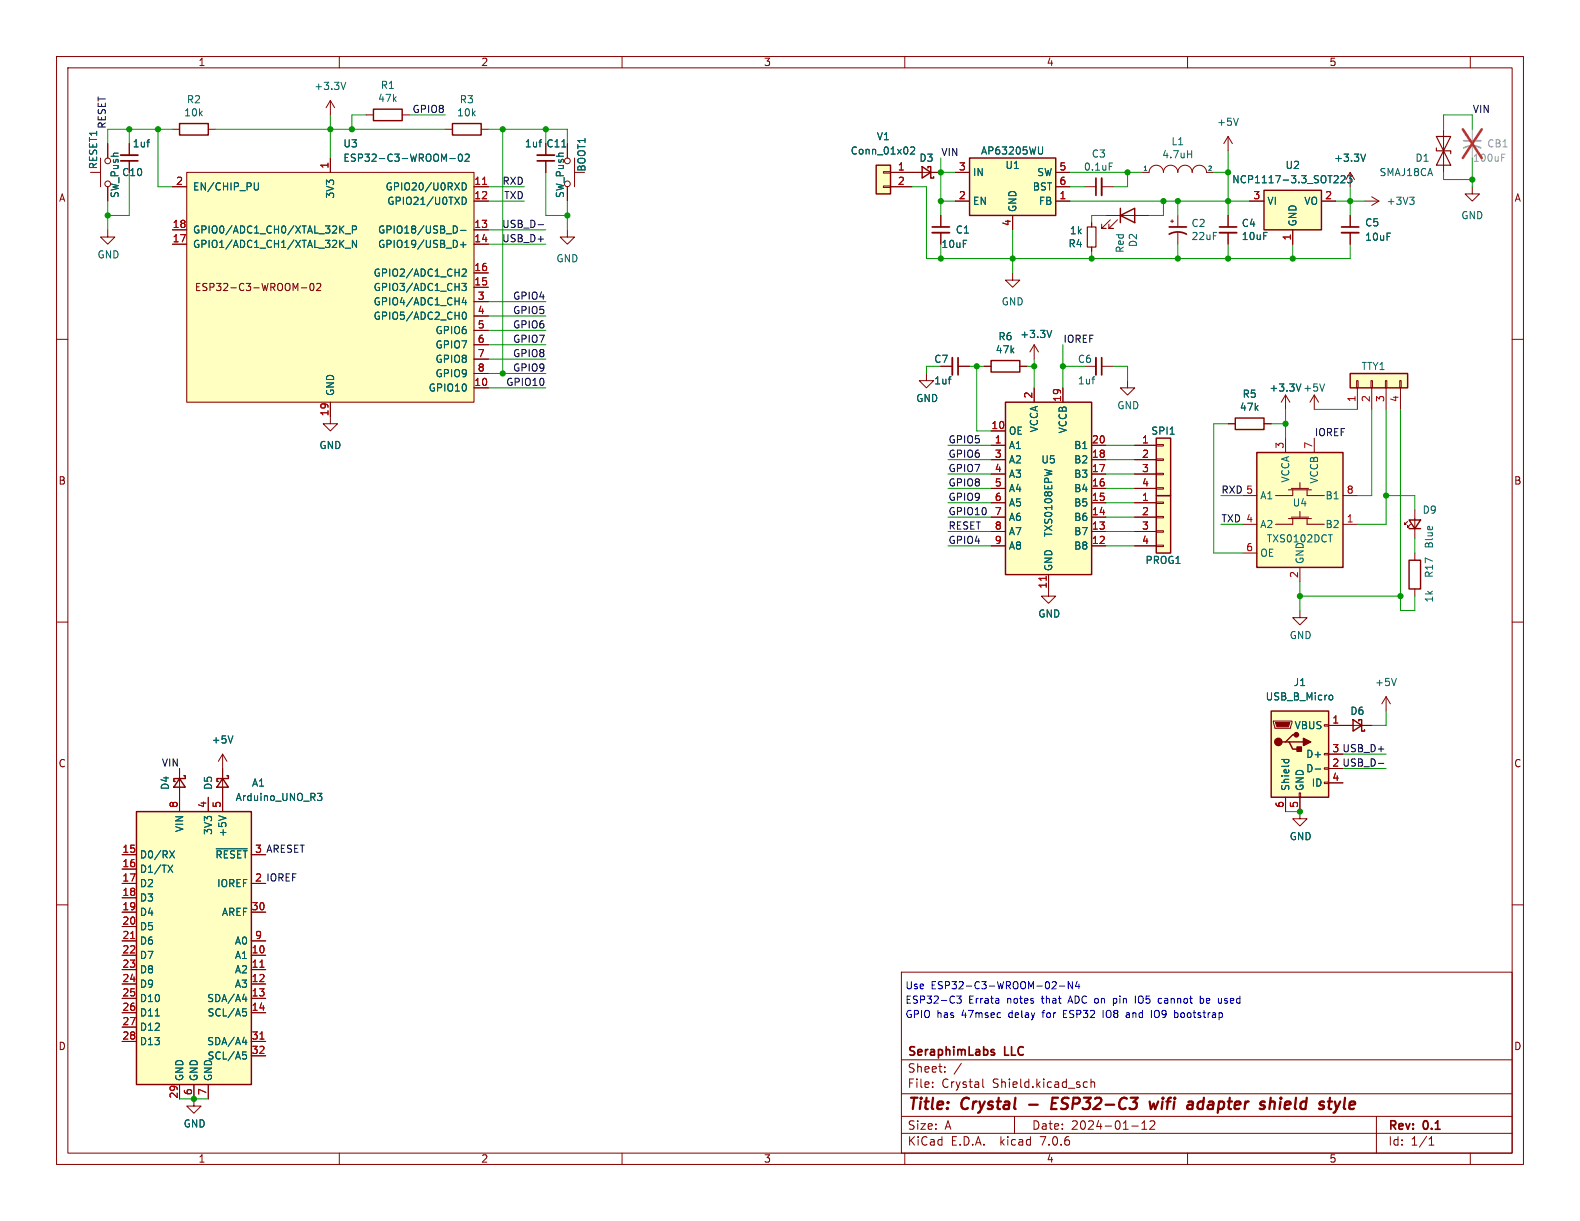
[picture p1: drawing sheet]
<svg xmlns="http://www.w3.org/2000/svg" width="279mm" height="216mm" viewBox="0 0 279 216" stroke-linecap="round" stroke-linejoin="round" font-family="sans-serif">
<g fill="none" stroke="#840000" stroke-width=".18">
<path d="M10 10h259.4v195.9h-259.4zM12 12h255.4v191.9h-255.4zM58.4 17.8l-.7 1.3M58.4 17.8v2.5M58.4 17.8l.8 1.3M60 10v2M110 10v2M160 10v2M210 10v2M260 10v2M17.8 27.9v5.1M19 25.4v2.5"/>
<path d="M19 33v2.6M22.9 25.4v2M22.9 28.4v2.1M30.5 22.9h1.2M30.5 33h2.5M33 30.5h50.8v40.6h-50.8zM36.8 22.9h1.3M58.4 27.9v2.6M64.8 20.3h1.2M71.1 20.3h1.3M78.7 22.9h1.3M83.8 35.6h2.6"/>
<path d="M83.8 33h2.6M85.1 22.9h1.3M96.5 25.4v2M96.5 28.4v2.1M100.3 25.4v2.5M101.6 30.5h1.8M101.6 27.9v5.1M156.2 32.9h1.3v.2h-1.3zM156.2 30.4h1.3v.2h-1.3zM157.5 30.5h8.9M157.5 33h3.8M166.4 38.1v2"/>
<path d="M168.9 35.6h2.5M168.9 30.5h2.5M179.1 38.1v2.5M186.7 35.6h2.5M186.7 30.5h2.5M186.7 33h2.5M191.8 33h2M193 39.4v.7M194.8 33h2M195.6 38.1h7.6M196.3 38.9l-1.5 1.5h.8h-.8v-.8M197.6 38.9l-1.5 1.5h.7h-.7v-.8"/>
<path d="M201.9 30.5h1.3a1.27 1.27 0 0 1 1.3-1.3 1.27 1.27 0 0 1 1.2 1.3 1.27 1.27 0 0 1 1.3-1.3 1.27 1.27 0 0 1 1.3 1.3 1.27 1.27 0 0 1 1.2-1.3 1.27 1.27 0 0 1 1.3 1.3 1.27 1.27 0 0 1 1.3-1.3 1.27 1.27 0 0 1 1.3 1.3h1.2M207 39.1h.5M207.3 38.9v.5M208.3 38.1v2M217.2 24.1v2.6M217.2 38.1v2M217.2 24.1l-.8 1.3M217.2 24.1l.7 1.3M221 35.6h2.5M233.7 35.6h2.5M238.8 30.5l-.8 1.3M238.8 30.5v2.5"/>
<path d="M238.8 38.1v2M238.8 30.5l.7 1.3M241.3 35.6h2.5M242.6 34.8l1.2 .8M243.8 35.6l-1.2 .7M255.3 22.9v7.6M260.3 33v1.3h1.3l-1.3 1.3-1.2-1.3h1.2M10 60h2M19 40.6v1.3h1.3l-1.3 1.3-1.2-1.3h1.2M30.5 40.6h2.5M30.5 43.2h2.5M53.3 50.9h.9"/>
<path d="M54.9 50.2l.2-.1a.68 .68 0 0 1 .4 .6 .68 .68 0 0 1-.4 .7l-.2-.1-.1-.4zM56 50.2l.5-.1 .2 .4-.8 .9h.8M83.8 40.6h2.6M83.8 43.2h2.6M83.8 50.8h2.6M83.8 48.3h2.6M83.8 53.3h2.6M83.8 55.9h2.6M83.8 58.4h2.6M100.3 40.6v1.3h1.3l-1.3 1.3-1.2-1.3h1.2M166.4 41.1v2.1M179.1 48.3v1.2h1.2l-1.2 1.3-1.3-1.3h1.3"/>
<path d="M193 43.7v.8M208.3 41.1v2.1M217.2 41.1v2.1M228.6 40.6v2.6M238.8 41.1v2.1M267.4 60h2M58.4 71.1v3.8h1.3l-1.3 1.3-1.3-1.3h1.3M83.8 68.6h2.6M83.8 61h2.6M83.8 63.5h2.6M83.8 66h2.6M163.8 66v1.3h1.3l-1.3 1.3-1.2-1.3h1.2"/>
<path d="M166.4 64.8h2M169.4 64.8h2M174 64.8h1.3M175.3 78.7h2.5M175.3 76.2h2.5M180.3 64.8h1.3M182.9 61v2.5M182.9 68.6v2.5M182.9 61l-.8 1.2M182.9 61l.7 1.2M188 68.6v2.5M191.8 64.8h2"/>
<path d="M193 78.7h2.6M194.8 64.8h2M199.4 67.3v1.3h1.3l-1.3 1.3-1.3-1.3h1.3M200.7 78.7h3.8M204.5 78.6h1.2v.3h-1.2zM217.2 74.9h1.2M223.5 74.9h1.3M227.3 69.9l-.7 1.2M227.3 69.9v2.5M227.3 77.5v2.5M227.3 69.9l.8 1.2M232.4 69.9l-.8 1.2"/>
<path d="M232.4 69.9v2.5M232.4 77.5v2.5M232.4 69.9l.8 1.2M239.9 67.3h.3v1.3h-.3zM240 68.6v3.8M242.4 67.3h.3v1.3h-.3zM242.6 68.6v3.8M245 67.3h.2v1.3h-.2zM245.1 68.6v3.8M247.5 67.3h.3v1.3h-.3zM247.6 68.6v3.8M175.3 88.9h2.5"/>
<path d="M175.3 91.4h2.5M175.3 94h2.5M175.3 96.5h2.5M175.3 86.4h2.5M175.3 83.8h2.5M175.3 81.3h2.5M193 88.9h2.6M193 91.4h2.6M193 94h2.6M193 96.5h2.6M193 86.4h2.6M193 83.8h2.6"/>
<path d="M193 81.3h2.6M200.7 88.9h3.8M200.7 91.4h3.8M200.7 94h3.8M200.7 96.5h3.8M200.7 86.4h3.8M200.7 83.8h3.8M200.7 81.3h3.8M204.5 96.4h1.2v.2h-1.2zM204.5 93.9h1.2v.2h-1.2zM204.5 91.3h1.2v.3h-1.2zM204.5 88.8h1.2v.2h-1.2z"/>
<path d="M204.5 86.2h1.2v.3h-1.2zM204.5 83.7h1.2v.2h-1.2zM204.5 81.2h1.2v.2h-1.2zM219.7 92.7h2.5M219.7 87.6h2.5M219.7 97.8h2.5M227.8 91.7h4.1M227.8 86.6h4.1M228.3 91.4h3.1M228.3 86.4h3.1M228.6 86.6v1h-3M228.6 91.7v1h-3"/>
<path d="M229.9 85.3v1.1M229.9 90.4v1M231.1 91.7v1h3.1M231.1 86.6v1h3.1M237.5 92.7h2.5M237.5 87.6h2.5M248.9 92.2l-.5 .5v-.2v.2h.3M249.4 92.7l-.5 .5v-.2v.2h.3M250.2 90.2v5.1M250.2 97.8v1.3M10 110h2M185.4 101.6v3.8h1.3l-1.3 1.3-1.3-1.3h1.3"/>
<path d="M229.9 108v1.2h1.2l-1.2 1.3-1.3-1.3h1.3M229.9 100.3v2.6M250.2 104.1v1.3M267.4 110h2M31.7 135.9v7.6M39.4 133.4v10.1M39.4 133.4l-.8 1.2M39.4 133.4l.7 1.2M225.2 127.5h3.3v.3l-.3 1h-2.8zM234.2 138.3h.7v.3h-.7zM234.2 135.8h.7v.2h-.7zM234.2 133.2h.7v.3h-.7z"/>
<path d="M234.2 128.1h.7v.3h-.7zM234.9 128.3h7.7M234.9 133.4h2.6M234.9 138.4h2.6M245.1 123.2v2.5M245.1 123.2l-.8 1.3M245.1 123.2l.8 1.3M10 160h2M21.6 151.1h2.5M21.6 153.7h2.5M21.6 156.2h2.5M21.6 158.8h2.5"/>
<path d="M36.8 141v2.5M44.4 151.1h2.6M227.3 141v2.5M229.7 140.2h.3v.8h-.3zM229.9 141v3.8h1.2l-1.2 1.3-1.3-1.3h1.3M267.4 160h2M21.6 168.9h2.5M21.6 171.5h2.5M21.6 174h2.5M21.6 176.5h2.5M21.6 179.1h2.5M21.6 161.3h2.5"/>
<path d="M21.6 163.8h2.5M21.6 166.4h2.5M44.4 168.9h2.6M44.4 171.5h2.6M44.4 174h2.6M44.4 176.5h2.6M44.4 179.1h2.6M44.4 161.3h2.6M44.4 166.4h2.6M159.4 171.9h108v32h-108zM21.6 181.6h2.5M21.6 184.2h2.5"/>
<path d="M31.7 191.8v2.5M34.3 191.8v3.8h1.3l-1.3 1.3-1.3-1.3h1.3M36.8 191.8v2.5M44.4 184.2h2.6M44.4 186.7h2.6M159.4 197.4h108M159.4 193.4h108M159.4 187.4h108M164.9 192.1v.2M164.9 191.4v.1M167.1 189.4v.2M167.1 188.7v.1"/>
<path d="M170 188l-1.3 1.9M173.8 190.8v1.3l.2 .2M179.4 197.4v3M191.7 192.2h.6M191.7 191.4h.6M192.9 191.4l.2-.1 .4 .1 .1 .9M192.9 190.8v1.5M200.1 199.1h1.2M201.9 199.7h.9M201.9 198.6l.5-.4v1.5M203.4 198.3l.5-.1 .2 .1 .1 .3-.9 1.1h.9M243.4 197.4v6.5"/>
<path d="M60 203.9v2M110 203.9v2M159.4 200.4h108M160 203.9v2M210 203.9v2M252.7 202.5h.9M252.7 201.4l.4-.4v1.5M260 203.9v2"/>
<circle cx="19" cy="32.5" r=".51"/>
<circle cx="19" cy="28.4" r=".51"/>
<circle cx="100.3" cy="28.4" r=".51"/>
<circle cx="100.3" cy="32.5" r=".51"/>
</g>
<path d="M182 195.3h1.5M186 195.1h.7M187.1 194.1h-1l-.2 2h.9M203.3 194.8l.2 1.3 .5-.9 .3 .9 .5-1.3M212.6 194.8a.66 .66 0 0 0-.8 .4v.7l.3 .2h.4M224.6 195a.49 .49 0 0 1 .8 .1l-.1 1M224.7 194.1l-.2 2M236.1 194.8l.3 1.3M236.4 196.1l-.3 .5M237 194.8l-.6 1.3" fill="none" stroke="#840000" stroke-width=".4"/>
<path d="M21.3 28.4h3.1M95 28.4h3M193.8 31.5v3M164.8 40.1h3.1M206.8 41.4a3.2 3.2 0 0 1 3 0M206.8 40.1h3M215.6 40.1h3.1M237.2 40.1h3.1M169.4 63.2v3.1M194.8 63.2v3.1M175.3 186l.5 .1 .1 .2-.1 .2-.4 .1M175.3 185.6h.5" fill="none" stroke="#840000" stroke-width=".3"/>
<g fill="none" stroke="#840000" stroke-width=".25">
<path d="M66 19.3h5.1v2h-5.1zM31.7 21.8h5.1v2.1h-5.1zM80 21.8h5.1v2.1h-5.1zM154.9 29.2h2.6v5.1h-2.6zM163.1 29.5l1.5 1-1.5 1zM164.1 29.7v-.2h.5v2h.5v-.3M171.4 27.9h15.3v10.2h-15.3zM198.1 38.1l2.6-1.3v2.6zM198.1 36.8v2.6M223.5 33.7h10.2v6.9h-10.2zM175.3 63.8h5v2h-5zM177.8 71.1h15.2v30.5h-15.2z"/>
<path d="M204.5 77.5h2.5v10.1h-2.5zM218.4 73.9h5.1v2h-5.1zM238.8 66h10.1v2.6h-10.1zM204.5 87.6h2.5v10.2h-2.5zM222.2 80h15.3v20.3h-15.3zM249.2 99.1h2v5h-2zM249.2 91.9h2l-1 1.6zM249.2 93.5h2M31.7 137.7l1.1 1.5h-2.1zM32.5 137.2h.3v.5h-2.1v.5h.3M39.4 137.7l1 1.5h-2zM40.1 137.2h.3v.5h-2v.5h.2"/>
<path d="M224.8 125.7h10.1v15.3h-10.1zM227.3 131.2h.7l.6 1.3h1.3M228 131.2h2.5M229.2 129.9h-.6l-1.3 1.3h-.6M239.3 127.3l1.5 1-1.5 1zM240.3 127.5v-.2h.5v2h.5v-.3M24.1 143.5h20.3v48.3h-20.3z"/>
</g>
<g fill="none" stroke="#006464" stroke-width=".18">
<path d="M61.1 14.5l-.4 1.3M26 25.1h.4M26.3 24.7h.1M45.7 32.3l-.1 1.2-.2 .1-.3-.1M79.5 28h1M81.2 27.4l.1-.2a.68 .68 0 0 1 .5 .7 .68 .68 0 0 1-.5 .6l-.1-.1-.2-.4zM81.7 32.3a.64 .64 0 0 1 .8 .7 .64 .64 0 0 1-.8 .6zM81.7 34.9a.64 .64 0 0 1 .8 .6 .64 .64 0 0 1-.8 .6zM82.3 27.4l.4-.2 .3 .4-.8 .9h.8M95.3 25.1h.5M95.7 24.7h.1M99.4 26h.7"/>
<path d="M161 26.1l.5-.1 .2 .3-.7 .9h.7M184.4 26v1l-.2 .2h-.3M196.2 28.8h.6M210 27.2h.7M210.7 26.6v1.3M219 20.9l-.4 1.3M235.9 32.3h.7M236.6 31.2v.4M237.1 31.2l.5-.1 .3 .3-.8 .9h.8M238.3 31.1h.8l-.5 .4 .4 .2v.5l-.2 .1-.5-.1M241.5 27.2l-.4 1.3M249.3 34.9h.8l-.5 .5"/>
<path d="M249.8 35.4l.3 .2v.3l-.3 .2M61 43.9h1M61 41.3h1M62.3 40.6h.6l.1-.2v-.3l-.7-.2v1.3M63 42.5v1.3l-.7-1.3v1.3M80.6 40l.3 .5-.3 .7M81.4 40.7h1M81.4 43.3h1M81.7 50.1h.8l-.5 .5 .4 .1v.6l-.2 .1-.5-.1M81.7 47.7l.5-.1 .3 .3-.8 .9h.8M81.9 55.3l.1-.1a.68 .68 0 0 1 .5 .6 .68 .68 0 0 1-.5 .7l-.1-.2-.2-.3zM81.9 42.8v1"/>
<path d="M82 52.6l-.3 .9h.8M82.3 53.1v.8M186 58.4l-.4 1.3M167.7 67h.5M168.1 66.6h.1M193.1 67h.5M193.5 66.6h.1M206.9 76.8h.7M230.1 67.9l-.5 1.3M234.2 67.9l-.4 1.3M184.7 83l1.3 .3M234.9 94.6h.7"/>
<path d="M246.9 120l-.4 1.2M41.2 130.1l-.4 1.3M226.6 134.3h1.3M227.1 134.3v.4M227.8 134.3l.1 .4M232.6 136h.9M235.3 122.9l.3 .1 .1 .2-.1 .4-.3 .2M29.7 153l.8 1.2M30 150.4l.8 1.3M30.5 153l-.8 1.2M30.8 150.4l-.8 1.3M38.2 150.1h5.5"/>
<path d="M38.7 144.2l1.2 .5M56.1 140.3h.8l-.4 .5 .4 .1v.4l-.2 .2h-.4M27.5 179.6h.7M42.9 176.7h.8M42.9 178.4h.6M43.1 178.9h.3l.2 .2-.1 .5h-.4M43.5 176.3v.8M42.9 184.3h.8M42.9 186h.6M43.1 186.5h.3l.2 .2-.1 .5-.4 .1M43.5 183.9v.8"/>
</g>
<g fill="#ffffc2" stroke="#ffffc2" stroke-width=".18">
<path d="M238.8 66h10.1v2.6h-10.1z"/>
<path d="M204.5 87.6h2.5v10.2h-2.5z"/>
<path d="M223.5 33.7h10.2v6.9h-10.2z"/>
<path d="M33 30.5h50.8v40.6h-50.8z"/>
<path d="M24.1 143.5h20.3v48.3h-20.3z"/>
<path d="M222.2 80h15.3v20.3h-15.3z"/>
<path d="M224.8 125.7h10.1v15.3h-10.1z"/>
<path d="M177.8 71.1h15.2v30.5h-15.2z"/>
<path d="M154.9 29.2h2.6v5.1h-2.6z"/>
<path d="M171.4 27.9h15.3v10.2h-15.3z"/>
<path d="M204.5 77.5h2.5v10.1h-2.5z"/>
</g>
<path d="M21.3 27.4h3.1M95 27.4h3M194.8 31.5v3M164.8 41.1h3.1M215.6 41.1h3.1M237.2 41.1h3.1M168.4 63.2v3.1M193.8 63.2v3.1" fill="none" stroke="#840000" stroke-width=".33"/>
<path d="M258.8 26.2a3.2 3.2 0 0 1 3.1 0M258.8 24.9h3.1" fill="none" stroke="#a1a1a1" stroke-width=".3"/>
<path d="M259.1 23.9h.5M259.3 23.6v.5M260.3 22.9v2M260.3 25.9v2" fill="none" stroke="#a1a1a1" stroke-width=".18"/>
<path d="M265.5 27.9h.5M265.5 27.2h.6" fill="none" stroke="#989898" stroke-width=".18"/>
<path d="M258.7 22.9l3.3 5M262 22.9l-3.3 5" fill="none" stroke="#eb3a3d" stroke-width=".46"/>
<path d="M254 24.1h2.5l-1.2 2.6zM254 26.2v.5h2.5v.5M255.3 26.7l1.2 2.5h-2.5zM192.3 40.1h1.5v3.6h-1.5z" fill="none" stroke="#840000" stroke-width=".2"/>
<path d="M85.3 32.6h.8M185 101.9v.7M23.1 166h.7M46 171h.7M46 183.7h.7" fill="none" stroke="#a90000" stroke-width=".18"/>
<g fill="#840000" stroke="#840000" stroke-width=".25">
<path d="M230.5 130.6l1.3 .6-1.3 .6z"/>
<path d="M229.4 132.1h.7v.7h-.7z"/>
<circle cx="226.1" cy="131.2" r=".63"/>
<circle cx="229.2" cy="129.9" r=".38"/>
</g>
<path d="M225.6 127.8h2.5l-.3 .7h-2z" fill="#840000" stroke="#840000" stroke-width=".18"/>
<path d="M95.1 39.7h1M243.7 135h1" fill="none" stroke="#0f0f0f" stroke-width=".18"/>
<g fill="none" stroke="#0000c2" stroke-width=".18">
<path d="M169.2 176.1h.8l-.4 .5 .3 .1v.6l-.2 .1-.5-.1M186.7 173.6l.1 .2-.1 .3-.7 .7h.8M187.3 174.4h1M188.1 179.3h.4M188.7 178.7h-.6v1.2h.6M189.6 173.6v1.2l-.7-1.2v1.2M190.5 173.5l-.3 .9h.8M190.8 174v.8M195.1 178.7v1.2M196.9 177.3l.4 .1M196.9 176.5v1.3M197.3 176.5l-.4 .1"/>
<path d="M199.2 179.9h.5M199.2 179.1h.5M199.7 179.4l-.5 .1M200.8 176.1v1.3M201.4 176.3v.9M204.4 178.7h-.1a.81 .81 0 0 0 .1 1.2M205.1 176.5l.3 .1M205.4 177.3l-.3 .1M208.2 179.1l.1 .2-.1 .6M212.2 176.6l.4-.1 .3 .3-.2 .5h-.5M212.2 176.1v1.3M216.5 177.3l.2 .1"/>
<path d="M216.6 176.6v.3"/>
</g>
<g fill="none" stroke="#009600" stroke-width=".18">
<path d="M19 35.6v5M22.9 22.9v2.5M22.9 30.5v7.6h-3.9M27.9 22.9v10.1h2.6M30.5 22.9h-11.5v2.5M38.1 22.9h40.6M58.4 20.3v7.6M64.8 20.3h-2.6v2.6M72.4 20.3h6.3M86.4 22.9h13.9v2.5M86.4 33h6.3M86.4 35.6h6.3"/>
<path d="M88.9 22.9v43.1M96.5 30.5v7.6h3.8M96.5 22.9v2.5M100.3 35.6v5M161.3 33h2.5v12.7h75v-2.5M166.4 27.9v10.2M166.4 35.6h2.5M166.4 30.5h2.5M189.2 33h2.6M189.2 35.6h31.8M189.2 30.5h12.7M195.6 38.1h-2.6v1.3"/>
<path d="M199.4 30.5v2.5h-2.6M205.7 35.6v2.5h-2.5M208.3 35.6v2.5M214.6 30.5h2.6M217.2 26.7v11.4M236.2 35.6h5.1M238.8 33v5.1M255.3 22.9v-2.6h5v2.6M255.3 30.5v1.3h5M260.3 27.9v5.1M86.4 40.6h10.1M86.4 43.2h10.1"/>
<path d="M86.4 53.3h10.1M86.4 55.9h10.1M86.4 58.4h10.1M166.4 43.2v2.5M179.1 40.6v7.7M193 44.5v1.2M208.3 43.2v2.5M217.2 43.2v2.5M228.6 43.2v2.5M86.4 66h10.1M86.4 68.6h10.1M86.4 63.5h10.1"/>
<path d="M86.4 61h10.1M166.4 64.8h-2.6v1.2M167.6 78.7h7.7M171.4 64.8h2.6M172.7 64.8v11.4h2.6M181.6 64.8h1.3M182.9 63.5v5.1M188 64.8h3.8M188 61v7.6M195.6 78.7h5.1M196.8 64.8h2.6v2.5M217.2 74.9h-2.6v22.9h5.1"/>
<path d="M224.8 74.9h2.5M227.3 72.4v5.1M232.4 72.4h7.6M242.6 72.4v15.2h-2.6M245.1 72.4v20.3h-5.1M247.6 72.4v35.6h2.6v-2.6M167.6 88.9h7.7M167.6 94h7.7M167.6 96.5h7.7M167.6 91.4h7.7M167.6 86.4h7.7M167.6 83.8h7.7"/>
<path d="M167.6 81.3h7.7M195.6 88.9h5.1M195.6 94h5.1M195.6 96.5h5.1M195.6 91.4h5.1M195.6 86.4h5.1M195.6 83.8h5.1M195.6 81.3h5.1M215.9 92.7h3.8M215.9 87.6h3.8M245.1 87.6h5.1v2.6M250.2 95.3v2.5"/>
<path d="M229.9 102.9v5.1M229.9 105.4h17.7M237.5 133.4h7.6M237.5 135.9h7.6M245.1 125.7v2.6h-2.5M227.3 143.5h2.6M31.7 194.3h5.1"/>
</g>
<g fill="#009600" stroke="#009600" stroke-width=".18">
<circle cx="58.4" cy="22.9" r=".46"/>
<circle cx="22.9" cy="22.9" r=".46"/>
<circle cx="27.9" cy="22.9" r=".46"/>
<circle cx="19" cy="38.1" r=".46"/>
<circle cx="62.2" cy="22.9" r=".46"/>
<circle cx="34.3" cy="194.3" r=".46"/>
<circle cx="166.4" cy="30.5" r=".46"/>
<circle cx="199.4" cy="30.5" r=".46"/>
<circle cx="166.4" cy="35.6" r=".46"/>
<circle cx="247.6" cy="105.4" r=".46"/>
<circle cx="245.1" cy="87.6" r=".46"/>
<circle cx="229.9" cy="105.4" r=".46"/>
<circle cx="229.9" cy="143.5" r=".46"/>
<circle cx="182.9" cy="64.8" r=".46"/>
<circle cx="172.7" cy="64.8" r=".46"/>
<circle cx="166.4" cy="45.7" r=".46"/>
<circle cx="193" cy="45.7" r=".46"/>
<circle cx="179.1" cy="45.7" r=".46"/>
<circle cx="217.2" cy="30.5" r=".46"/>
<circle cx="217.2" cy="35.6" r=".46"/>
<circle cx="208.3" cy="35.6" r=".46"/>
<circle cx="208.3" cy="45.7" r=".46"/>
<circle cx="217.2" cy="45.7" r=".46"/>
<circle cx="228.6" cy="45.7" r=".46"/>
<circle cx="205.7" cy="35.6" r=".46"/>
<circle cx="188" cy="64.8" r=".46"/>
<circle cx="260.3" cy="31.8" r=".46"/>
<circle cx="227.3" cy="74.9" r=".46"/>
<circle cx="238.8" cy="35.6" r=".46"/>
<circle cx="100.3" cy="38.1" r=".46"/>
<circle cx="96.5" cy="22.9" r=".46"/>
<circle cx="88.9" cy="66" r=".46"/>
<circle cx="88.9" cy="22.9" r=".46"/>
</g>
<g font-size="2.8" fill="#840000">
<text x="160.4" y="196.8">Title:</text>
<text x="170.1" y="196.8">Crystal</text>
<text x="187.6" y="196.8">ESP32-C3</text>
<text x="205.8" y="196.8">wifi</text>
<text x="213.3" y="196.8">adapter</text>
<text x="226.9" y="196.8">shield</text>
<text x="238.2" y="196.8">style</text>
</g>
<g font-size="2.1" fill="#840000">
<text x="160.4" y="189.9">Sheet:</text>
<text x="160.4" y="187.1">SeraphimLabs</text>
<text x="177.7" y="187.1">LLC</text>
<text x="160.4" y="192.6">File:</text>
<text x="166.5" y="192.6">Crystal</text>
<text x="175.6" y="192.6">Shield.kicad_sch</text>
<text x="160.4" y="202.8">KiCad</text>
<text x="160.4" y="200">Size:</text>
<text x="167.1" y="200">A</text>
<text x="168.1" y="202.8">E.D.A.</text>
<text x="177" y="202.8">kicad</text>
<text x="182.4" y="200">Date:</text>
<text x="184.2" y="202.8">7.0.6</text>
<text x="189.4" y="200">2024-01-12</text>
<text x="245.4" y="200.2">Rev:</text>
<text x="245.4" y="202.8">Id:</text>
<text x="249.5" y="202.8">1/1</text>
<text x="251.8" y="200.2">0.1</text>
</g>
<g font-size="1.8" fill="#840000">
<text x="35" y="11.9">1</text>
<text x="85" y="11.9">2</text>
<text x="135" y="11.9">3</text>
<text x="185" y="11.9">4</text>
<text x="235" y="11.9">5</text>
<text x="10.3" y="35.9">A</text>
<text x="99.9" y="35.1" transform="rotate(-90 99.9 35.1)">SW_Push</text>
<text x="267.7" y="35.9">A</text>
<text x="34.4" y="51.7">ESP32-C3-WROOM-02</text>
<text x="10.3" y="85.9">B</text>
<text x="267.7" y="85.9">B</text>
<text x="10.3" y="135.9">C</text>
<text x="235.5" y="135.6">2 USB_D-</text>
<text x="267.7" y="135.9">C</text>
<text x="45" y="156">2 IOREF</text>
<text x="10.3" y="185.9">D</text>
<text x="267.7" y="185.9">D</text>
<text x="35" y="205.8">1</text>
<text x="85" y="205.8">2</text>
<text x="135" y="205.8">3</text>
<text x="185" y="205.8">4</text>
<text x="235" y="205.8">5</text>
</g>
<g font-size="1.8" fill="#006464">
<text x="55.5" y="16.1">+3.3V</text>
<text x="67.2" y="15.9">R1</text>
<text x="32.5" y="20.8">10k</text>
<text x="32.9" y="18.5">R2</text>
<text x="66.8" y="18.2">47k</text>
<text x="80.7" y="20.8">10k</text>
<text x="81.2" y="18.5">R3</text>
<text x="215.1" y="22.5">+5V</text>
<text x="23.4" y="26.3">1uf</text>
<text x="60.6" y="26.3">U3</text>
<text x="60.6" y="28.8">ESP32-C3-WROOM-02</text>
<text x="92.7" y="26.3">1uf</text>
<text x="96.5" y="26.3">C11</text>
<text x="150.3" y="27.5">Conn_01x02</text>
<text x="155" y="25">V1</text>
<text x="162.5" y="28.8">D3</text>
<text x="173.4" y="27.5">AP63205WU</text>
<text x="193" y="28.1">C3</text>
<text x="205.4" y="28.2">4.7uH</text>
<text x="207.1" y="25.9">L1</text>
<text x="235.8" y="28.8">+3.3V</text>
<text x="250.2" y="28.8">D1</text>
<text x="17.4" y="30" transform="rotate(-90 17.4 30)">RESET1</text>
<text x="21.2" y="35.1" transform="rotate(-90 21.2 35.1)">SW_Push</text>
<text x="21.5" y="31.3">C10</text>
<text x="34" y="33.9">EN/CHIP_PU</text>
<text x="59.3" y="35.2" transform="rotate(-90 59.3 35.2)">3V3</text>
<text x="68.1" y="33.9">GPIO20/U0RXD</text>
<text x="103.7" y="30.5" transform="rotate(-90 103.7 30.5)">BOOT1</text>
<text x="172" y="31.3">IN</text>
<text x="177.7" y="30.1">U1</text>
<text x="182.5" y="33.9">BST</text>
<text x="183.3" y="31.3">SW</text>
<text x="191.6" y="30.4">0.1uF</text>
<text x="217.8" y="32.6">NCP1117-3.3_SOT223</text>
<text x="227.2" y="30.1">U2</text>
<text x="243.8" y="31.3">SMAJ18CA</text>
<text x="34" y="41.5">GPIO0/ADC1_CH0/XTAL_32K_P</text>
<text x="66.8" y="41.5">GPIO18/USB_D-</text>
<text x="68.4" y="36.4">GPIO21/U0TXD</text>
<text x="168.9" y="41.5">C1</text>
<text x="172" y="36.4">EN</text>
<text x="179.9" y="37.6" transform="rotate(-90 179.9 37.6)">GND</text>
<text x="183.6" y="36.4">FB</text>
<text x="189.1" y="41.6">1k</text>
<text x="210.6" y="40.3">C2</text>
<text x="219.5" y="40.3">C4</text>
<text x="224" y="36.4">VI</text>
<text x="229.5" y="40.1" transform="rotate(-90 229.5 40.1)">GND</text>
<text x="230.5" y="36.4">VO</text>
<text x="241.3" y="40.2">C5</text>
<text x="245.1" y="36.4">+3V3</text>
<text x="258.3" y="39">GND</text>
<text x="17.1" y="45.9">GND</text>
<text x="34" y="44">GPIO1/ADC1_CH1/XTAL_32K_N</text>
<text x="66.8" y="44">GPIO19/USB_D+</text>
<text x="98.3" y="46.6">GND</text>
<text x="166.4" y="44">10uF</text>
<text x="188.8" y="43.9">R4</text>
<text x="198.9" y="44.8" transform="rotate(-90 198.9 44.8)">Red</text>
<text x="201.2" y="43.8" transform="rotate(-90 201.2 43.8)">D2</text>
<text x="210.6" y="42.6">22uF</text>
<text x="219.5" y="42.6">10uF</text>
<text x="241.3" y="42.8">10uF</text>
<text x="66" y="51.7">GPIO3/ADC1_CH3</text>
<text x="66" y="49.1">GPIO2/ADC1_CH2</text>
<text x="66" y="54.2">GPIO4/ADC1_CH4</text>
<text x="66" y="56.7">GPIO5/ADC2_CH0</text>
<text x="76.9" y="59.3">GPIO6</text>
<text x="177" y="54.2">GND</text>
<text x="180.3" y="60">+3.3V</text>
<text x="76.9" y="61.8">GPIO7</text>
<text x="76.9" y="64.4">GPIO8</text>
<text x="165.1" y="64.4">C7</text>
<text x="176" y="62.7">47k</text>
<text x="176.5" y="60.4">R6</text>
<text x="190.5" y="64.4">C6</text>
<text x="240.7" y="65.6">TTY1</text>
<text x="59.3" y="70.1" transform="rotate(-90 59.3 70.1)">GND</text>
<text x="75.7" y="69.4">GPIO10</text>
<text x="76.9" y="66.9">GPIO9</text>
<text x="161.9" y="71.3">GND</text>
<text x="165.1" y="68.2">1uf</text>
<text x="190.5" y="68.2">1uf</text>
<text x="219.6" y="70.5">R5</text>
<text x="224.4" y="69.4">+3.3V</text>
<text x="230.4" y="69.4">+5V</text>
<text x="178.3" y="77.1">OE</text>
<text x="183.7" y="76.5" transform="rotate(-90 183.7 76.5)">VCCA</text>
<text x="188.8" y="76.7" transform="rotate(-90 188.8 76.7)">VCCB</text>
<text x="197.5" y="72.6">GND</text>
<text x="203.5" y="77.1">SPI1</text>
<text x="219.2" y="72.8">47k</text>
<text x="56.4" y="79.6">GND</text>
<text x="178.3" y="79.6">A1</text>
<text x="178.3" y="82.1">A2</text>
<text x="184" y="82.1">U5</text>
<text x="189.8" y="82.1">B2</text>
<text x="189.8" y="79.6">B1</text>
<text x="178.3" y="84.7">A3</text>
<text x="178.3" y="87.2">A4</text>
<text x="178.3" y="89.8">A5</text>
<text x="189.8" y="89.8">B5</text>
<text x="189.8" y="87.2">B4</text>
<text x="189.8" y="84.7">B3</text>
<text x="222.8" y="88.5">A1</text>
<text x="228.2" y="85.4" transform="rotate(-90 228.2 85.4)">VCCA</text>
<text x="228.5" y="89.8">U4</text>
<text x="233.3" y="85.6" transform="rotate(-90 233.3 85.6)">VCCB</text>
<text x="234.3" y="88.5">B1</text>
<text x="178.3" y="92.3">A6</text>
<text x="178.3" y="94.8">A7</text>
<text x="186.3" y="95" transform="rotate(-90 186.3 95)">TXS0108EPW</text>
<text x="189.8" y="94.8">B7</text>
<text x="189.8" y="92.3">B6</text>
<text x="222.8" y="93.6">A2</text>
<text x="234.3" y="93.6">B2</text>
<text x="251.5" y="91">D9</text>
<text x="178.3" y="97.4">A8</text>
<text x="186.3" y="101.1" transform="rotate(-90 186.3 101.1)">GND</text>
<text x="189.8" y="97.4">B8</text>
<text x="202.5" y="99.9">PROG1</text>
<text x="222.8" y="98.7">OE</text>
<text x="223.9" y="96.1">TXS0102DCT</text>
<text x="230.7" y="99.8" transform="rotate(-90 230.7 99.8)">GND</text>
<text x="253.6" y="97.1" transform="rotate(-90 253.6 97.1)">Blue</text>
<text x="253.6" y="106.6" transform="rotate(-90 253.6 106.6)">1k</text>
<text x="253.6" y="102.3" transform="rotate(-90 253.6 102.3)">R17</text>
<text x="183.5" y="109.4">GND</text>
<text x="228" y="113.2">GND</text>
<text x="223.7" y="124.1">USB_B_Micro</text>
<text x="228.7" y="121.5">J1</text>
<text x="243.1" y="121.5">+5V</text>
<text x="37.3" y="131.7">+5V</text>
<text x="228.8" y="129.1">VBUS</text>
<text x="238.7" y="126.6">D6</text>
<text x="230.9" y="136.8">D-</text>
<text x="230.9" y="134.2">D+</text>
<text x="30.1" y="139.8" transform="rotate(-90 30.1 139.8)">D4</text>
<text x="37.7" y="139.8" transform="rotate(-90 37.7 139.8)">D5</text>
<text x="41.6" y="141.8">Arduino_UNO_R3</text>
<text x="44.5" y="139.3">A1</text>
<text x="228.2" y="140" transform="rotate(-90 228.2 140)">Shield</text>
<text x="230.7" y="140" transform="rotate(-90 230.7 140)">GND</text>
<text x="231.9" y="139.3">ID</text>
<text x="32.6" y="147.2" transform="rotate(-90 32.6 147.2)">VIN</text>
<text x="37.7" y="147.7" transform="rotate(-90 37.7 147.7)">3V3</text>
<text x="40.2" y="148.1" transform="rotate(-90 40.2 148.1)">+5V</text>
<text x="228" y="148.8">GND</text>
<text x="24.6" y="152">D0/RX</text>
<text x="24.6" y="154.5">D1/TX</text>
<text x="38" y="152">~{RESET}</text>
<text x="24.6" y="157.1">D2</text>
<text x="24.6" y="159.6">D3</text>
<text x="38.3" y="157.1">IOREF</text>
<text x="24.6" y="162.2">D4</text>
<text x="24.6" y="164.7">D5</text>
<text x="24.6" y="167.2">D6</text>
<text x="39.1" y="162.2">AREF</text>
<text x="41.4" y="167.2">A0</text>
<text x="24.6" y="169.8">D7</text>
<text x="24.6" y="172.3">D8</text>
<text x="41.4" y="169.8">A1</text>
<text x="41.4" y="172.3">A2</text>
<text x="24.6" y="174.9">D9</text>
<text x="24.6" y="177.4">D10</text>
<text x="24.6" y="179.9">D11</text>
<text x="36.5" y="177.4">SDA/A4</text>
<text x="36.6" y="179.9">SCL/A5</text>
<text x="41.4" y="174.9">A3</text>
<text x="24.6" y="182.5">D12</text>
<text x="24.6" y="185">D13</text>
<text x="36.5" y="185">SDA/A4</text>
<text x="32.6" y="191.3" transform="rotate(-90 32.6 191.3)">GND</text>
<text x="35.2" y="191.3" transform="rotate(-90 35.2 191.3)">GND</text>
<text x="36.6" y="187.6">SCL/A5</text>
<text x="37.7" y="191.3" transform="rotate(-90 37.7 191.3)">GND</text>
<text x="32.4" y="199.6">GND</text>
</g>
<g font-size="1.8" fill="#0f0f0f">
<text x="18.8" y="22.9" transform="rotate(-90 18.8 22.9)">RESET</text>
<text x="72.9" y="20.1">GPIO8</text>
<text x="260.3" y="20.1">VIN</text>
<text x="166.4" y="27.7">VIN</text>
<text x="88.8" y="32.8">RXD</text>
<text x="89.1" y="35.3">TXD</text>
<text x="88.7" y="40.4">USB_D-</text>
<text x="88.7" y="42.9">USB_D+</text>
<text x="90.6" y="53.1">GPIO4</text>
<text x="90.6" y="55.6">GPIO5</text>
<text x="90.6" y="58.2">GPIO6</text>
<text x="90.6" y="60.7">GPIO7</text>
<text x="90.6" y="65.8">GPIO9</text>
<text x="90.6" y="63.2">GPIO8</text>
<text x="188" y="60.7">IOREF</text>
<text x="89.4" y="68.3">GPIO10</text>
<text x="232.4" y="77.2">IOREF</text>
<text x="167.6" y="83.6">GPIO7</text>
<text x="167.6" y="81">GPIO6</text>
<text x="167.6" y="78.5">GPIO5</text>
<text x="167.6" y="86.1">GPIO8</text>
<text x="167.6" y="88.6">GPIO9</text>
<text x="215.9" y="87.4">RXD 5</text>
<text x="167.6" y="93.7">RESET</text>
<text x="167.6" y="91.2">GPIO10</text>
<text x="215.9" y="92.4">TXD 4</text>
<text x="167.6" y="96.3">GPIO4</text>
<text x="28.5" y="135.6">VIN</text>
<text x="235.5" y="133.1">3 USB_D+</text>
<text x="45" y="150.9">3 ARESET</text>
</g>
<g font-size="1.8" fill="#a90000">
<text x="58.2" y="29.9" transform="rotate(-90 58.2 29.9)">1</text>
<text x="31" y="32.8">2</text>
<text x="83.8" y="32.8">11</text>
<text x="83.8" y="35.3">12</text>
<text x="158.7" y="30.2">1</text>
<text x="158.7" y="32.8">2</text>
<text x="169.5" y="35.3">2</text>
<text x="169.5" y="30.2">3</text>
<text x="187.3" y="35.3">1</text>
<text x="187.3" y="30.2">5</text>
<text x="187.3" y="32.8">6</text>
<text x="221.5" y="35.3">3</text>
<text x="234.2" y="35.3">2</text>
<text x="30.4" y="40.4">18</text>
<text x="83.8" y="40.4">13</text>
<text x="178.8" y="40.1" transform="rotate(-90 178.8 40.1)">4</text>
<text x="30.4" y="42.9">17</text>
<text x="83.8" y="42.9">14</text>
<text x="228.3" y="42.6" transform="rotate(-90 228.3 42.6)">1</text>
<text x="83.8" y="50.5">15</text>
<text x="83.8" y="48">16</text>
<text x="84.4" y="53.1">3</text>
<text x="84.4" y="55.6">4</text>
<text x="84.4" y="58.2">5</text>
<text x="84.4" y="60.7">6</text>
<text x="84.4" y="63.2">7</text>
<text x="84.4" y="65.8">8</text>
<text x="83.8" y="68.3">10</text>
<text x="182.6" y="70.6" transform="rotate(-90 182.6 70.6)">2</text>
<text x="187.7" y="71.2" transform="rotate(-90 187.7 71.2)">19</text>
<text x="239.8" y="71.2" transform="rotate(-90 239.8 71.2)">1</text>
<text x="242.3" y="71.2" transform="rotate(-90 242.3 71.2)">2</text>
<text x="244.9" y="71.2" transform="rotate(-90 244.9 71.2)">3</text>
<text x="247.4" y="71.2" transform="rotate(-90 247.4 71.2)">4</text>
<text x="58.2" y="73.7" transform="rotate(-90 58.2 73.7)">19</text>
<text x="175.2" y="75.9">10</text>
<text x="175.8" y="78.5">1</text>
<text x="175.8" y="81">3</text>
<text x="175.8" y="83.6">4</text>
<text x="193" y="83.6">17</text>
<text x="193" y="81">18</text>
<text x="193" y="78.5">20</text>
<text x="201.9" y="78.5">1</text>
<text x="201.9" y="81">2</text>
<text x="201.9" y="83.6">3</text>
<text x="227.1" y="79.4" transform="rotate(-90 227.1 79.4)">3</text>
<text x="232.2" y="79.4" transform="rotate(-90 232.2 79.4)">7</text>
<text x="175.8" y="86.1">5</text>
<text x="175.8" y="88.6">6</text>
<text x="193" y="88.6">15</text>
<text x="193" y="86.1">16</text>
<text x="201.9" y="88.6">1</text>
<text x="201.9" y="86.1">4</text>
<text x="238.1" y="87.4">8</text>
<text x="175.8" y="91.2">7</text>
<text x="175.8" y="93.7">8</text>
<text x="193" y="93.7">13</text>
<text x="193" y="91.2">14</text>
<text x="201.9" y="91.2">2</text>
<text x="201.9" y="93.7">3</text>
<text x="238.1" y="92.5">1</text>
<text x="175.8" y="96.3">9</text>
<text x="193" y="96.3">12</text>
<text x="201.9" y="96.3">4</text>
<text x="220.3" y="97.5">6</text>
<text x="185.2" y="104.2" transform="rotate(-90 185.2 104.2)">11</text>
<text x="229.6" y="102.3" transform="rotate(-90 229.6 102.3)">2</text>
<text x="235.5" y="128">1</text>
<text x="235.5" y="135.6">2</text>
<text x="235.5" y="133.1">3</text>
<text x="31.5" y="142.9" transform="rotate(-90 31.5 142.9)">8</text>
<text x="36.6" y="142.9" transform="rotate(-90 36.6 142.9)">4</text>
<text x="39.1" y="142.9" transform="rotate(-90 39.1 142.9)">5</text>
<text x="227.1" y="142.9" transform="rotate(-90 227.1 142.9)">6</text>
<text x="229.6" y="142.9" transform="rotate(-90 229.6 142.9)">5</text>
<text x="235.5" y="138.2">4</text>
<text x="21.5" y="150.9">15</text>
<text x="21.5" y="153.4">16</text>
<text x="21.5" y="156">17</text>
<text x="45" y="156">2</text>
<text x="45" y="150.9">3</text>
<text x="21.5" y="158.5">18</text>
<text x="21.5" y="161">19</text>
<text x="44.4" y="161">30</text>
<text x="21.5" y="163.6">20</text>
<text x="21.5" y="166.1">21</text>
<text x="45" y="166.1">9</text>
<text x="21.5" y="168.7">22</text>
<text x="21.5" y="171.2">23</text>
<text x="21.5" y="173.7">24</text>
<text x="44.4" y="168.7">10</text>
<text x="44.4" y="171.2">11</text>
<text x="44.4" y="173.7">12</text>
<text x="21.5" y="176.3">25</text>
<text x="21.5" y="178.8">26</text>
<text x="44.4" y="176.3">13</text>
<text x="44.4" y="178.8">14</text>
<text x="21.5" y="181.4">27</text>
<text x="21.5" y="183.9">28</text>
<text x="44.4" y="183.9">31</text>
<text x="44.4" y="186.4">32</text>
<text x="31.5" y="194.4" transform="rotate(-90 31.5 194.4)">29</text>
<text x="34" y="193.7" transform="rotate(-90 34 193.7)">6</text>
<text x="36.6" y="193.7" transform="rotate(-90 36.6 193.7)">7</text>
</g>
<g font-size="1.8" fill="#989898">
<text x="260.4" y="28.8">100uF</text>
<text x="262.9" y="26.3">CB1</text>
</g>
<g font-size="1.8" fill="#0000c2">
<text x="160" y="175">Use</text>
<text x="160" y="177.6">ESP32-C3</text>
<text x="164.6" y="175">ESP32-C3-WROOM-02-N4</text>
<text x="171.3" y="177.6">Errata</text>
<text x="178.2" y="177.6">notes</text>
<text x="184.5" y="177.6">that</text>
<text x="189.4" y="177.6">ADC on</text>
<text x="197.7" y="177.6">pin</text>
<text x="201.8" y="177.6">IO5</text>
<text x="206.1" y="177.6">cannot</text>
<text x="213.7" y="177.6">be</text>
<text x="217.1" y="177.6">used</text>
<text x="160" y="180.1">GPIO has</text>
<text x="170.2" y="180.1">47msec</text>
<text x="178.7" y="180.1">delay</text>
<text x="184.8" y="180.1">for</text>
<text x="188.7" y="180.1">ESP32</text>
<text x="195.9" y="180.1">IO8</text>
<text x="200.2" y="180.1">and</text>
<text x="204.8" y="180.1">IO9</text>
<text x="209.1" y="180.1">bootstrap</text>
</g>
<g font-size="1.1" fill="#006464">
<text x="202" y="30.2">1</text>
<text x="213.5" y="30.2">2</text>
</g>
</svg>
